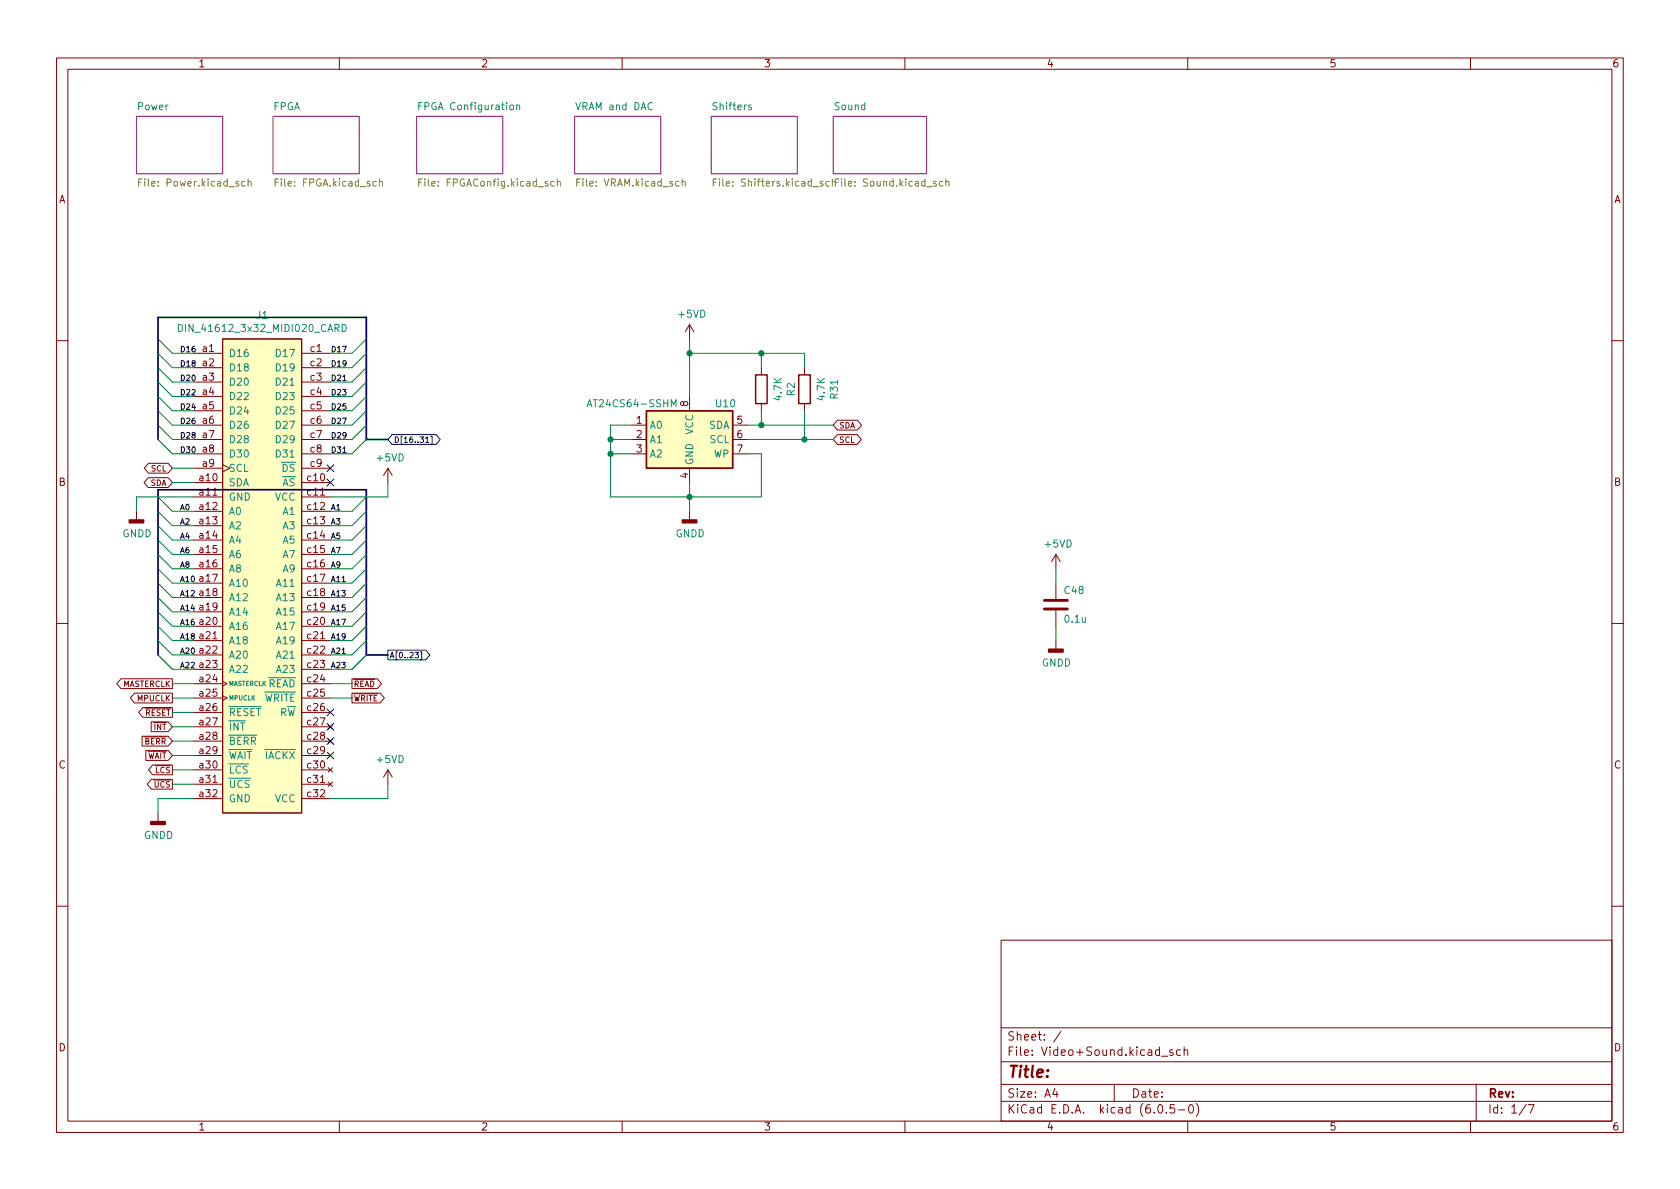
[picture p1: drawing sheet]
<svg xmlns="http://www.w3.org/2000/svg" width="297mm" height="210mm" viewBox="0 0 297 210" stroke-linecap="round" stroke-linejoin="round" font-family="sans-serif">
<g fill="none" stroke="#840000" stroke-width=".18">
<path d="M10 10.2h277v190.1h-277zM12 12.2h273v186.1h-273zM60 10.2v2M110 10.2v2M160 10.2v2M210 10.2v2M260 10.2v2M39.4 59.9h13.9v83.9h-13.9zM121.9 57.4l-.7 1.3M121.9 57.4v2.5M121.9 57.4l.8 1.3M10 60.2h2"/>
<path d="M34.3 62.5h5.1M34.3 65h5.1M34.3 67.6h5.1M34.3 70.1h5.1M34.3 72.6h5.1M34.3 75.2h5.1M34.3 77.7h5.1M53.3 62.5h5.1M53.3 65h5.1M53.3 67.6h5.1M53.3 70.1h5.1M53.3 72.6h5.1"/>
<path d="M53.3 75.2h5.1M53.3 77.7h5.1M111.8 75.2h2.5M111.8 77.7h2.5M121.9 70.1v2.5M129.5 75.2h2.6M129.5 77.7h2.6M134.6 65v1.3M134.6 71.4v1.2M142.2 65v1.3M142.2 71.4v1.2M148.1 76.9h3.4l.8 .8-.8 .9h-3.4l-.8-.9z"/>
<path d="M148.1 74.3h3.5l.7 .9-.7 .8h-3.5l-.8-.8zM285 60.2h2M24.1 90.4v1.5M26.2 84.5h3.5l.8 .8-.8 .9h-3.5l-.7-.9zM26.3 81.9h3.4l.8 .9-.8 .9h-3.4l-.8-.9zM34.3 85.3h5.1M34.3 87.9h5.1M34.3 90.4h5.1M34.3 93h5.1M34.3 95.5h5.1M34.3 98h5.1M34.3 80.3h5.1"/>
<path d="M34.3 82.8h5.1M39.4 82.2l1.2 .6-1.2 .6M53.3 85.3h5.1M53.3 87.9h5.1M53.3 90.4h5.1M53.3 93h5.1M53.3 95.5h5.1M53.3 98h5.1M53.3 80.3h5.1M53.3 82.8h5.1M68.6 82.8l-.8 1.3M68.6 82.8v2.5"/>
<path d="M68.6 82.8l.7 1.3M111.8 80.3h2.5M121.9 82.8v2.5M121.9 90.4v1.5M129.5 80.3h2.6M186.7 98v2.6M186.7 98l-.8 1.3M186.7 98l.8 1.3M10 110.2h2M34.3 100.6h5.1M34.3 103.1h5.1M34.3 105.7h5.1"/>
<path d="M34.3 108.2h5.1M34.3 110.7h5.1M34.3 113.3h5.1M34.3 115.8h5.1M34.3 118.4h5.1M53.3 100.6h5.1M53.3 103.1h5.1M53.3 105.7h5.1M53.3 108.2h5.1M53.3 110.7h5.1M53.3 113.3h5.1M53.3 115.8h5.1"/>
<path d="M53.3 118.4h5.1M186.7 103.1v2.8M186.7 107.9v2.8M186.7 113.3v1.5M285 110.2h2M21.4 120h9.1v1.8h-9.1l-.8-.9zM23.8 122.6h6.7v1.7h-6.7l-.7-.9zM25.1 130.2h4.6l.8 .9-.8 .8h-4.6zM25.3 125.1h5.2v1.7h-5.2l-.8-.8zM25.8 132.7h3.9l.8 .9-.8 .9h-3.9zM26.7 127.7h3l.8 .8-.8 .9h-3zM26.8 137.8h3.7v1.7h-3.7l-.8-.8z"/>
<path d="M27 135.3h3.5v1.7h-3.5l-.7-.9zM34.3 120.9h5.1M34.3 123.4h5.1M34.3 126h5.1M34.3 128.5h5.1M34.3 131.1h5.1M34.3 133.6h5.1M34.3 136.1h5.1M34.3 138.7h5.1M39.4 120.5l.8 .4-.8 .4M39.4 123l.8 .4-.8 .4M53.3 120.9h5.1"/>
<path d="M53.3 123.4h5.1M53.3 126h5.1M53.3 128.5h5.1M53.3 131.1h5.1M53.3 133.6h5.1M53.3 136.1h5.1M53.3 138.7h5.1M58 128.1l.8 .8M58 130.7l.8 .7M58 135.8l.8 .7M58 138.3l.8 .8M58.8 128.1l-.8 .8"/>
<path d="M58.8 130.7l-.8 .7M58.8 135.8l-.8 .7M58.8 138.3l-.8 .8M62.2 120h4.5l.7 .9-.7 .9h-4.5zM62.2 122.6h5l.8 .8-.8 .9h-5zM68.6 136.1v2.6M68.6 136.1l-.8 1.3M68.6 136.1l.7 1.3M27.9 143.8v1.5M34.3 141.2h5.1M53.3 141.2h5.1M10 160.2h2"/>
<path d="M177 166.3h108v32h-108zM285 160.2h2M60 198.3v2M110 198.3v2M160 198.3v2M177 194.8h108M177 191.8h108M177 187.8h108M177 181.8h108M186.5 192.5l-.4 1h1M186.9 193v1M187.6 182.4l-1.3 1.9"/>
<path d="M197 191.8v3M204.9 195.4l.2-.1a.81 .81 0 0 1 .6 .7 .81 .81 0 0 1-.3 .8h-.2a.81 .81 0 0 1-.6-.6 .81 .81 0 0 1 .3-.8zM205.4 186.8h1.1M206.2 196.7v.1M207.4 185.7l-.4-.1-.2 .2 .1 .3 .5 .1v.4h-.6M207.6 195.3h-.7v.7l.2-.1 .5 .1 .1 .2-.1 .5-.2 .1-.5-.1M208.4 196.3h1.1M208.7 185.7l-.4-.1-.3 .3v.4l.1 .3h.6M209.4 185.8l.2-.2 .3 .1 .1 .9M209.4 185.1v1.5M210 198.3v2M210.4 195.4l.1-.1a.81 .81 0 0 1 .6 .7 .81 .81 0 0 1-.3 .8h-.2a.81 .81 0 0 1-.5-.6 .81 .81 0 0 1 .3-.8z"/>
<path d="M211.5 195.1a1.72 1.72 0 0 1 0 2.3M260 198.3v2M261 191.8v6.5M269.9 195.3l-1.3 1.9M270.2 195.3h1l-.6 1.5"/>
</g>
<g fill="#fff" stroke="#fff" stroke-width=".18">
<path d="M48.3 20.6h15.2v10.1h-15.2z"/>
<path d="M73.7 20.6h15.2v10.1h-15.2z"/>
<path d="M101.6 20.6h15.2v10.1h-15.2z"/>
<path d="M24.1 20.6h15.3v10.1h-15.3z"/>
<path d="M147.3 20.6h16.5v10.1h-16.5z"/>
<path d="M125.7 20.6h15.3v10.1h-15.3z"/>
</g>
<path d="M24.1 20.6h15.3v10.1h-15.3zM48.3 20.6h15.2v10.1h-15.2zM73.7 20.6h15.2v10.1h-15.2zM101.6 20.6h15.2v10.1h-15.2zM125.7 20.6h15.3v10.1h-15.3zM147.3 20.6h16.5v10.1h-16.5z" fill="none" stroke="#840084" stroke-width=".18"/>
<g fill="none" stroke="#848400" stroke-width=".18">
<path d="M24.5 32.2h.4M25.1 31.6h-.6v1.3M43.3 32.1h-.3l-.3 .2 .1 .5h.5M43.9 32.2l.1-.1h.3l.1 .8M43.9 31.6v1.3M67.1 32.2l.2-.1h.3v.8M67.1 31.6v1.3M74 32.2h.5M74.6 31.6h-.6v1.3M98 32.1h-.4l-.2 .2 .1 .5h.5M98.5 32.2l.2-.1h.3l.1 .8M98.5 31.6v1.3"/>
<path d="M120.6 32.2l.2-.1h.3l.1 .8M120.6 31.6v1.3M126.1 32.2h.4M126.7 31.6h-.6v1.3M146.6 32.1h-.3l-.3 .2 .1 .5h.5M147.2 31.6v1.3M147.7 32.2h.4M148.3 31.6h-.6v1.3l-.1-.8h-.3l-.1 .1M166.7 32.1h-.4l-.2 .2 .1 .5h.5M167.2 32.2l.2-.1h.3l.1 .8M167.2 31.6v1.3"/>
</g>
<path d="M90.2 18.7l.2-.1 .3 .1 .1 .5-.1 .1-.3 .1-.2-.1zM91.3 18.7l.2-.1h.3l.1 .8M91.3 18.6v.8M132.8 18.6h-.3l-.2 .1 .1 .2 .4 .1v.3h-.5M31.5 57.4a.64 .64 0 0 1 .8 .6 .64 .64 0 0 1-.8 .6zM60.5 57.4a.64 .64 0 0 1 .7 .6 .64 .64 0 0 1-.7 .6zM103.8 71.9l.4-1.2 .5 1.2M103.9 71.6h.6M118.7 71.9v-1.2l.4 .9 .4-.9v1.2M40.8 138v1l.2 .3 .4-.1 .1-.2v-1M42.8 138.1a.6 .6 0 0 0-.8 .4 .6 .6 0 0 0 .6 .8l.2-.2M44 138h-.5l-.1 .1v.4l.5 .2 .1 .3-.2 .3-.5-.1" fill="none" stroke="#008484" stroke-width=".18"/>
<g fill="#ffffc2" stroke="#ffffc2" stroke-width=".18">
<path d="M39.4 59.9h13.9v83.9h-13.9z"/>
<path d="M114.3 72.6h15.2v10.2h-15.2z"/>
</g>
<g fill="#840000" stroke="#840000" stroke-width=".25">
<path d="M120.6 91.9h2.6v.6h-2.6z"/>
<path d="M185.4 114.8h2.6v.5h-2.6z"/>
<path d="M22.9 91.9h2.5v.6h-2.5z"/>
<path d="M26.7 145.3h2.5v.5h-2.5z"/>
</g>
<path d="M184.7 107.7h4M184.7 106.2h4" fill="none" stroke="#840000" stroke-width=".51"/>
<path d="M114.3 72.6h15.2v10.2h-15.2zM133.6 66.3h2v5.1h-2zM141.2 66.3h2.1v5.1h-2.1z" fill="none" stroke="#840000" stroke-width=".25"/>
<g fill="none" stroke="#000084" stroke-width=".18">
<path d="M69.3 76.9h7.8l.7 .8-.7 .9h-7.8l-.7-.9zM75.3 78.2h.5M76.2 77.2h.2v1.4h-.2M57.8 84.7l1.2 1.2M57.8 82.2l1.2 1.2M59 84.7l-1.2 1.2M59 82.2l-1.2 1.2M68.6 115h6.7l.7 .8-.7 .9h-6.7zM73.4 115.3h.6l-.3 .4 .3 .1v.4l-.2 .1-.4-.1M74.3 115.3h.3v1.4h-.3M57.8 127.9l1.2 1.2M57.8 125.4l1.2 1.2"/>
<path d="M57.8 133l1.2 1.2M57.8 130.4l1.2 1.3M59 127.9l-1.2 1.2M59 125.4l-1.2 1.2M59 133l-1.2 1.2M59 130.4l-1.2 1.3"/>
</g>
<path d="M60.6 67.3h.6M60.6 80h.6" fill="none" stroke="#000" stroke-width=".18"/>
<path d="M27.9 77.7v-21.6h36.9v21.6h3.8M27.9 115.8v-29.2h36.9v29.2h3.8" fill="none" stroke="#000084" stroke-width=".3"/>
<g fill="none" stroke="#008400" stroke-width=".18">
<path d="M27.9 59.9l2.6 2.6h3.8M64.8 59.9l-2.6 2.6h-3.8M121.9 59.9v10.2M27.9 75.2l2.6 2.5h3.8M27.9 65l2.6 2.6h3.8M27.9 77.7l2.6 2.6h3.8M27.9 62.5l2.6 2.5h3.8M27.9 67.6l2.6 2.5h3.8M27.9 72.6l2.6 2.6h3.8M27.9 70.1l2.6 2.5h3.8M64.8 75.2l-2.6 2.5h-3.8M64.8 65l-2.6 2.6h-3.8"/>
<path d="M64.8 77.7l-2.6 2.6h-3.8M64.8 62.5l-2.6 2.5h-3.8M64.8 67.6l-2.6 2.5h-3.8M64.8 72.6l-2.6 2.6h-3.8M64.8 70.1l-2.6 2.5h-3.8M107.9 77.7h3.9M111.8 75.2h-3.9v12.7h26.7v-7.6h-2.5M121.9 62.5h20.3v2.5M132.1 77.7h15.2M132.1 75.2h15.2M134.6 62.5v2.5M134.6 72.6v2.6"/>
<path d="M142.2 72.6v5.1M27.9 95.5l2.6 2.5h3.8M27.9 98l2.6 2.6h3.8M27.9 93l2.6 2.5h3.8M27.9 87.9l2.6 2.5h3.8M27.9 90.4l2.6 2.6h3.8M30.5 85.3h3.8M30.5 82.8h3.8M34.3 87.9h-10.2v2.5M64.8 95.5l-2.6 2.5h-3.8M64.8 98l-2.6 2.6h-3.8M64.8 93l-2.6 2.5h-3.8"/>
<path d="M64.8 87.9l-2.6 2.5h-3.8M64.8 90.4l-2.6 2.6h-3.8M68.6 85.3v2.6h-10.2M107.9 80.3h3.9M121.9 85.3v5.1M27.9 100.6l2.6 2.5h3.8M27.9 113.3l2.6 2.5h3.8M27.9 115.8l2.6 2.6h3.8M27.9 110.7l2.6 2.6h3.8M27.9 108.2l2.6 2.5h3.8M27.9 105.7l2.6 2.5h3.8M27.9 103.1l2.6 2.6h3.8"/>
<path d="M64.8 100.6l-2.6 2.5h-3.8M64.8 113.3l-2.6 2.5h-3.8M64.8 115.8l-2.6 2.6h-3.8M64.8 110.7l-2.6 2.6h-3.8M64.8 108.2l-2.6 2.5h-3.8M64.8 105.7l-2.6 2.5h-3.8M64.8 103.1l-2.6 2.6h-3.8M186.7 100.6v2.5M186.7 110.7v2.6M30.5 126h3.8M30.5 133.6h3.8M30.5 128.5h3.8"/>
<path d="M30.5 131.1h3.8M30.5 123.4h3.8M30.5 120.9h3.8M30.5 136.1h3.8M30.5 138.7h3.8M58.4 123.4h3.8M58.4 120.9h3.8M68.6 138.7v2.5h-10.2M34.3 141.2h-6.4v2.6"/>
</g>
<g fill="#008400" stroke="#008400" stroke-width=".18">
<circle cx="121.9" cy="62.5" r=".46"/>
<circle cx="134.6" cy="62.5" r=".46"/>
<circle cx="142.2" cy="77.7" r=".46"/>
<circle cx="134.6" cy="75.2" r=".46"/>
<circle cx="121.9" cy="87.9" r=".46"/>
<circle cx="107.9" cy="77.7" r=".46"/>
<circle cx="107.9" cy="80.3" r=".46"/>
</g>
<text font-size="2.8" fill="#840000" x="178" y="190.6">Title:</text>
<g font-size="2.1" fill="#840000">
<text x="178" y="184">Sheet: /</text>
<text x="178" y="186.7">File: Video+Sound.kicad_sch</text>
<text x="178" y="196.9">KiCad E.D.A. kicad (6.0.5-0)</text>
<text x="178" y="194.1">Size: A4</text>
<text x="200" y="194.1">Date:</text>
<text x="263" y="194.1">Rev:</text>
<text x="263" y="196.9">Id: 1/7</text>
</g>
<g font-size="1.8" fill="#840000">
<text x="35" y="11.9">1</text>
<text x="85" y="11.9">2</text>
<text x="135" y="11.9">3</text>
<text x="185" y="11.9">4</text>
<text x="235" y="11.9">5</text>
<text x="285" y="11.9">6</text>
<text x="10.3" y="35.9">A</text>
<text x="285.3" y="35.9">A</text>
<text x="35.8" y="62.2">a1</text>
<text x="35.8" y="64.8">a2</text>
<text x="54.9" y="62.2">c1</text>
<text x="54.9" y="64.8">c2</text>
<text x="35.8" y="67.3">a3</text>
<text x="35.8" y="69.8">a4</text>
<text x="54.9" y="67.3">c3</text>
<text x="54.9" y="69.8">c4</text>
<text x="121.7" y="71.9" transform="rotate(-90 121.7 71.9)">8</text>
<text x="35.8" y="72.4">a5</text>
<text x="35.8" y="74.9">a6</text>
<text x="35.8" y="77.5">a7</text>
<text x="54.9" y="72.4">c5</text>
<text x="54.9" y="74.9">c6</text>
<text x="54.9" y="77.5">c7</text>
<text x="112.5" y="74.9">1</text>
<text x="112.5" y="77.5">2</text>
<text x="130.3" y="74.9">5</text>
<text x="130.3" y="77.5">6</text>
<text x="35.8" y="80">a8</text>
<text x="35.8" y="82.5">a9</text>
<text x="54.9" y="80">c8</text>
<text x="54.9" y="82.5">c9</text>
<text x="112.5" y="80">3</text>
<text x="130.3" y="80">7</text>
<text x="10.3" y="85.9">B</text>
<text x="35.4" y="85.1">a10</text>
<text x="35.4" y="87.6">a11</text>
<text x="54.4" y="85.1">c10</text>
<text x="54.4" y="87.6">c11</text>
<text x="121.7" y="84.6" transform="rotate(-90 121.7 84.6)">4</text>
<text x="285.3" y="85.9">B</text>
<text x="35.4" y="90.2">a12</text>
<text x="35.4" y="92.7">a13</text>
<text x="35.4" y="95.2">a14</text>
<text x="54.4" y="90.2">c12</text>
<text x="54.4" y="92.7">c13</text>
<text x="54.4" y="95.2">c14</text>
<text x="35.4" y="97.8">a15</text>
<text x="35.4" y="100.3">a16</text>
<text x="54.4" y="97.8">c15</text>
<text x="54.4" y="100.3">c16</text>
<text x="35.4" y="102.9">a17</text>
<text x="35.4" y="105.4">a18</text>
<text x="35.4" y="107.9">a19</text>
<text x="54.4" y="102.9">c17</text>
<text x="54.4" y="105.4">c18</text>
<text x="54.4" y="107.9">c19</text>
<text x="35.4" y="110.5">a20</text>
<text x="35.4" y="113">a21</text>
<text x="54.4" y="110.5">c20</text>
<text x="54.4" y="113">c21</text>
<text x="35.4" y="115.6">a22</text>
<text x="35.4" y="118.1">a23</text>
<text x="54.4" y="115.6">c22</text>
<text x="54.4" y="118.1">c23</text>
<text x="35.4" y="120.6">a24</text>
<text x="35.4" y="123.2">a25</text>
<text x="35.4" y="125.7">a26</text>
<text x="54.4" y="120.6">c24</text>
<text x="54.4" y="123.2">c25</text>
<text x="54.4" y="125.7">c26</text>
<text x="35.4" y="128.3">a27</text>
<text x="35.4" y="130.8">a28</text>
<text x="54.4" y="128.3">c27</text>
<text x="54.4" y="130.8">c28</text>
<text x="10.3" y="135.9">C</text>
<text x="35.4" y="133.3">a29</text>
<text x="35.4" y="135.9">a30</text>
<text x="54.4" y="133.3">c29</text>
<text x="54.4" y="135.9">c30</text>
<text x="285.3" y="135.9">C</text>
<text x="35.4" y="138.4">a31</text>
<text x="35.4" y="141">a32</text>
<text x="54.4" y="138.4">c31</text>
<text x="54.4" y="141">c32</text>
<text x="10.3" y="185.9">D</text>
<text x="285.3" y="185.9">D</text>
<text x="35" y="199.9">1</text>
<text x="85" y="199.9">2</text>
<text x="135" y="199.9">3</text>
<text x="185" y="199.9">4</text>
<text x="235" y="199.9">5</text>
<text x="285" y="199.9">6</text>
</g>
<g font-size="1.8" fill="#008484">
<text x="24.4" y="19.5">Power</text>
<text x="48.2" y="19.5">FPGA</text>
<text x="74.5" y="19.5">FPGA Configuration</text>
<text x="102.1" y="19.5">VRAM and DAC</text>
<text x="126.2" y="19.5">Shifters</text>
<text x="147.6" y="19.5">Sound</text>
<text x="32.5" y="58.7">DIN_41612_3x32_MIDI020_CARD</text>
<text x="45.4" y="56.4">J1</text>
<text x="120.1" y="56.2">+5VD</text>
<text x="40.4" y="63.1">D16</text>
<text x="40.4" y="65.7">D18</text>
<text x="49.1" y="63.1">D17</text>
<text x="49.1" y="65.7">D19</text>
<text x="40.4" y="68.2">D20</text>
<text x="40.4" y="70.7">D22</text>
<text x="49.1" y="68.2">D21</text>
<text x="49.1" y="70.7">D23</text>
<text x="138.2" y="70.7" transform="rotate(-90 138.2 70.7)">4.7K</text>
<text x="140.5" y="70" transform="rotate(-90 140.5 70)">R2</text>
<text x="145.8" y="70.7" transform="rotate(-90 145.8 70.7)">4.7K</text>
<text x="148.1" y="70.5" transform="rotate(-90 148.1 70.5)">R31</text>
<text x="40.4" y="73.3">D24</text>
<text x="40.4" y="75.8">D26</text>
<text x="49.1" y="73.3">D25</text>
<text x="49.1" y="75.8">D27</text>
<text x="104.5" y="72">AT24CS64-SSHM</text>
<text x="114.8" y="75.8">A0</text>
<text x="122.6" y="76.9" transform="rotate(-90 122.6 76.9)">VCC</text>
<text x="125.3" y="75.8">SDA</text>
<text x="126.6" y="72">U10</text>
<text x="40.4" y="78.4">D28</text>
<text x="40.4" y="80.9">D30</text>
<text x="40.4" y="83.4">SCL</text>
<text x="48.5" y="83.4">~{DS}</text>
<text x="49.1" y="78.4">D29</text>
<text x="49.1" y="80.9">D31</text>
<text x="66.7" y="81.6">+5VD</text>
<text x="114.8" y="78.4">A1</text>
<text x="114.8" y="80.9">A2</text>
<text x="122.6" y="82.3" transform="rotate(-90 122.6 82.3)">GND</text>
<text x="125.5" y="78.4">SCL</text>
<text x="126.2" y="80.9">WP</text>
<text x="40.4" y="86">SDA</text>
<text x="40.4" y="88.5">GND</text>
<text x="48.5" y="86">~{AS}</text>
<text x="48.6" y="88.5">VCC</text>
<text x="21.6" y="95">GNDD</text>
<text x="40.4" y="91.1">A0</text>
<text x="40.4" y="93.6">A2</text>
<text x="50.1" y="91.1">A1</text>
<text x="50.1" y="93.6">A3</text>
<text x="119.4" y="95">GNDD</text>
<text x="40.4" y="96.1">A4</text>
<text x="40.4" y="98.7">A6</text>
<text x="40.4" y="101.2">A8</text>
<text x="50.1" y="96.1">A5</text>
<text x="50.1" y="98.7">A7</text>
<text x="50.1" y="101.2">A9</text>
<text x="184.8" y="96.8">+5VD</text>
<text x="40.4" y="103.8">A10</text>
<text x="40.4" y="106.3">A12</text>
<text x="49.1" y="103.8">A11</text>
<text x="49.1" y="106.3">A13</text>
<text x="188.3" y="105">C48</text>
<text x="40.4" y="108.8">A14</text>
<text x="40.4" y="111.4">A16</text>
<text x="40.4" y="113.9">A18</text>
<text x="49.1" y="108.8">A15</text>
<text x="49.1" y="111.4">A17</text>
<text x="49.1" y="113.9">A19</text>
<text x="188.4" y="110.1">0.1u</text>
<text x="40.4" y="116.5">A20</text>
<text x="40.4" y="119">A22</text>
<text x="49.1" y="116.5">A21</text>
<text x="49.1" y="119">A23</text>
<text x="184.2" y="117.9">GNDD</text>
<text x="45.2" y="124.1">~{WRITE}</text>
<text x="45.9" y="121.5">~{READ}</text>
<text x="40.4" y="126.6">~{RESET}R~{W}</text>
<text x="40.4" y="129.2">~{INT}</text>
<text x="40.4" y="131.7">~{BERR}</text>
<text x="40.4" y="134.2">~{WAIT}</text>
<text x="40.4" y="136.8">~{LCS}</text>
<text x="45.4" y="134.2">~{IACKX}</text>
<text x="66.7" y="134.9">+5VD</text>
<text x="40.4" y="141.9">GND</text>
<text x="48.6" y="141.9">VCC</text>
<text x="25.4" y="148.3">GNDD</text>
</g>
<g font-size="1.8" fill="#848400">
<text x="25.2" y="33">File: Power.kicad_sch</text>
<text x="49.1" y="33">File: FPGA.kicad_sch</text>
<text x="74.7" y="33">File: FPGAConfig.kicad_sch</text>
<text x="102.4" y="33">File: VRAM.kicad_sch</text>
<text x="127" y="33">File: Shifters.kicad_sch</text>
<text x="148.4" y="33">File: Sound.kicad_sch</text>
</g>
<g font-size="1.4">
<text x="31.7" y="62.3">D16</text>
<text x="31.7" y="64.8">D18</text>
<text x="58.4" y="64.8">D19</text>
<text x="58.4" y="62.3">D17</text>
<text x="31.7" y="69.9">D22</text>
<text x="31.7" y="67.4">D20</text>
<text x="58.4" y="69.9">D23</text>
<text x="58.4" y="67.4">D21</text>
<text x="31.7" y="72.4">D24</text>
<text x="31.7" y="77.5">D28</text>
<text x="31.7" y="75">D26</text>
<text x="58.4" y="72.4">D25</text>
<text x="58.4" y="77.5">D29</text>
<text x="58.4" y="75">D27</text>
<text x="31.7" y="80.1">D30</text>
<text x="58.4" y="80.1">D31</text>
<text x="31.7" y="90.2">A0</text>
<text x="31.7" y="92.8">A2</text>
<text x="31.7" y="95.3">A4</text>
<text x="58.4" y="95.3">A5</text>
<text x="58.4" y="90.2">A1</text>
<text x="58.4" y="92.8">A3</text>
<text x="31.7" y="100.4">A8</text>
<text x="31.7" y="97.8">A6</text>
<text x="58.4" y="97.8">A7</text>
<text x="58.4" y="100.4">A9</text>
<text x="31.7" y="102.9">A10</text>
<text x="31.7" y="108">A14</text>
<text x="31.7" y="105.5">A12</text>
<text x="58.4" y="105.5">A13</text>
<text x="58.4" y="102.9">A11</text>
<text x="58.4" y="108">A15</text>
<text x="31.7" y="110.5">A16</text>
<text x="31.7" y="113.1">A18</text>
<text x="58.4" y="113.1">A19</text>
<text x="58.4" y="110.5">A17</text>
<text x="31.7" y="118.2">A22</text>
<text x="31.7" y="115.6">A20</text>
<text x="58.4" y="115.6">A21</text>
<text x="58.4" y="118.2">A23</text>
</g>
<g font-size="1.4" fill="#840000">
<text x="148.3" y="75.7">SDA</text>
<text x="26.7" y="83.4">SCL</text>
<text x="148.3" y="78.3">SCL</text>
<text x="26.6" y="85.9">SDA</text>
<text x="21.6" y="121.5">MASTERCLK</text>
<text x="24.3" y="124">MPUCLK</text>
<text x="62.5" y="121.5">~{READ}</text>
<text x="62.5" y="124">~{WRITE}</text>
<text x="24.5" y="131.6">~{BERR}</text>
<text x="24.6" y="126.5">~{RESET}</text>
<text x="26.2" y="129.1">~{INT}</text>
<text x="24.9" y="134.2">~{WAIT}</text>
<text x="26.4" y="136.7">~{LCS}</text>
<text x="26.2" y="139.2">~{UCS}</text>
</g>
<g font-size="1.4" fill="#000084">
<text x="69.6" y="78.3">D[16..31]</text>
<text x="68.8" y="116.4">A[0..23]</text>
</g>
<g font-size="1.1" fill="#008484">
<text x="40.4" y="121.3">MASTERCLK</text>
<text x="40.4" y="123.8">MPUCLK</text>
</g>
</svg>
